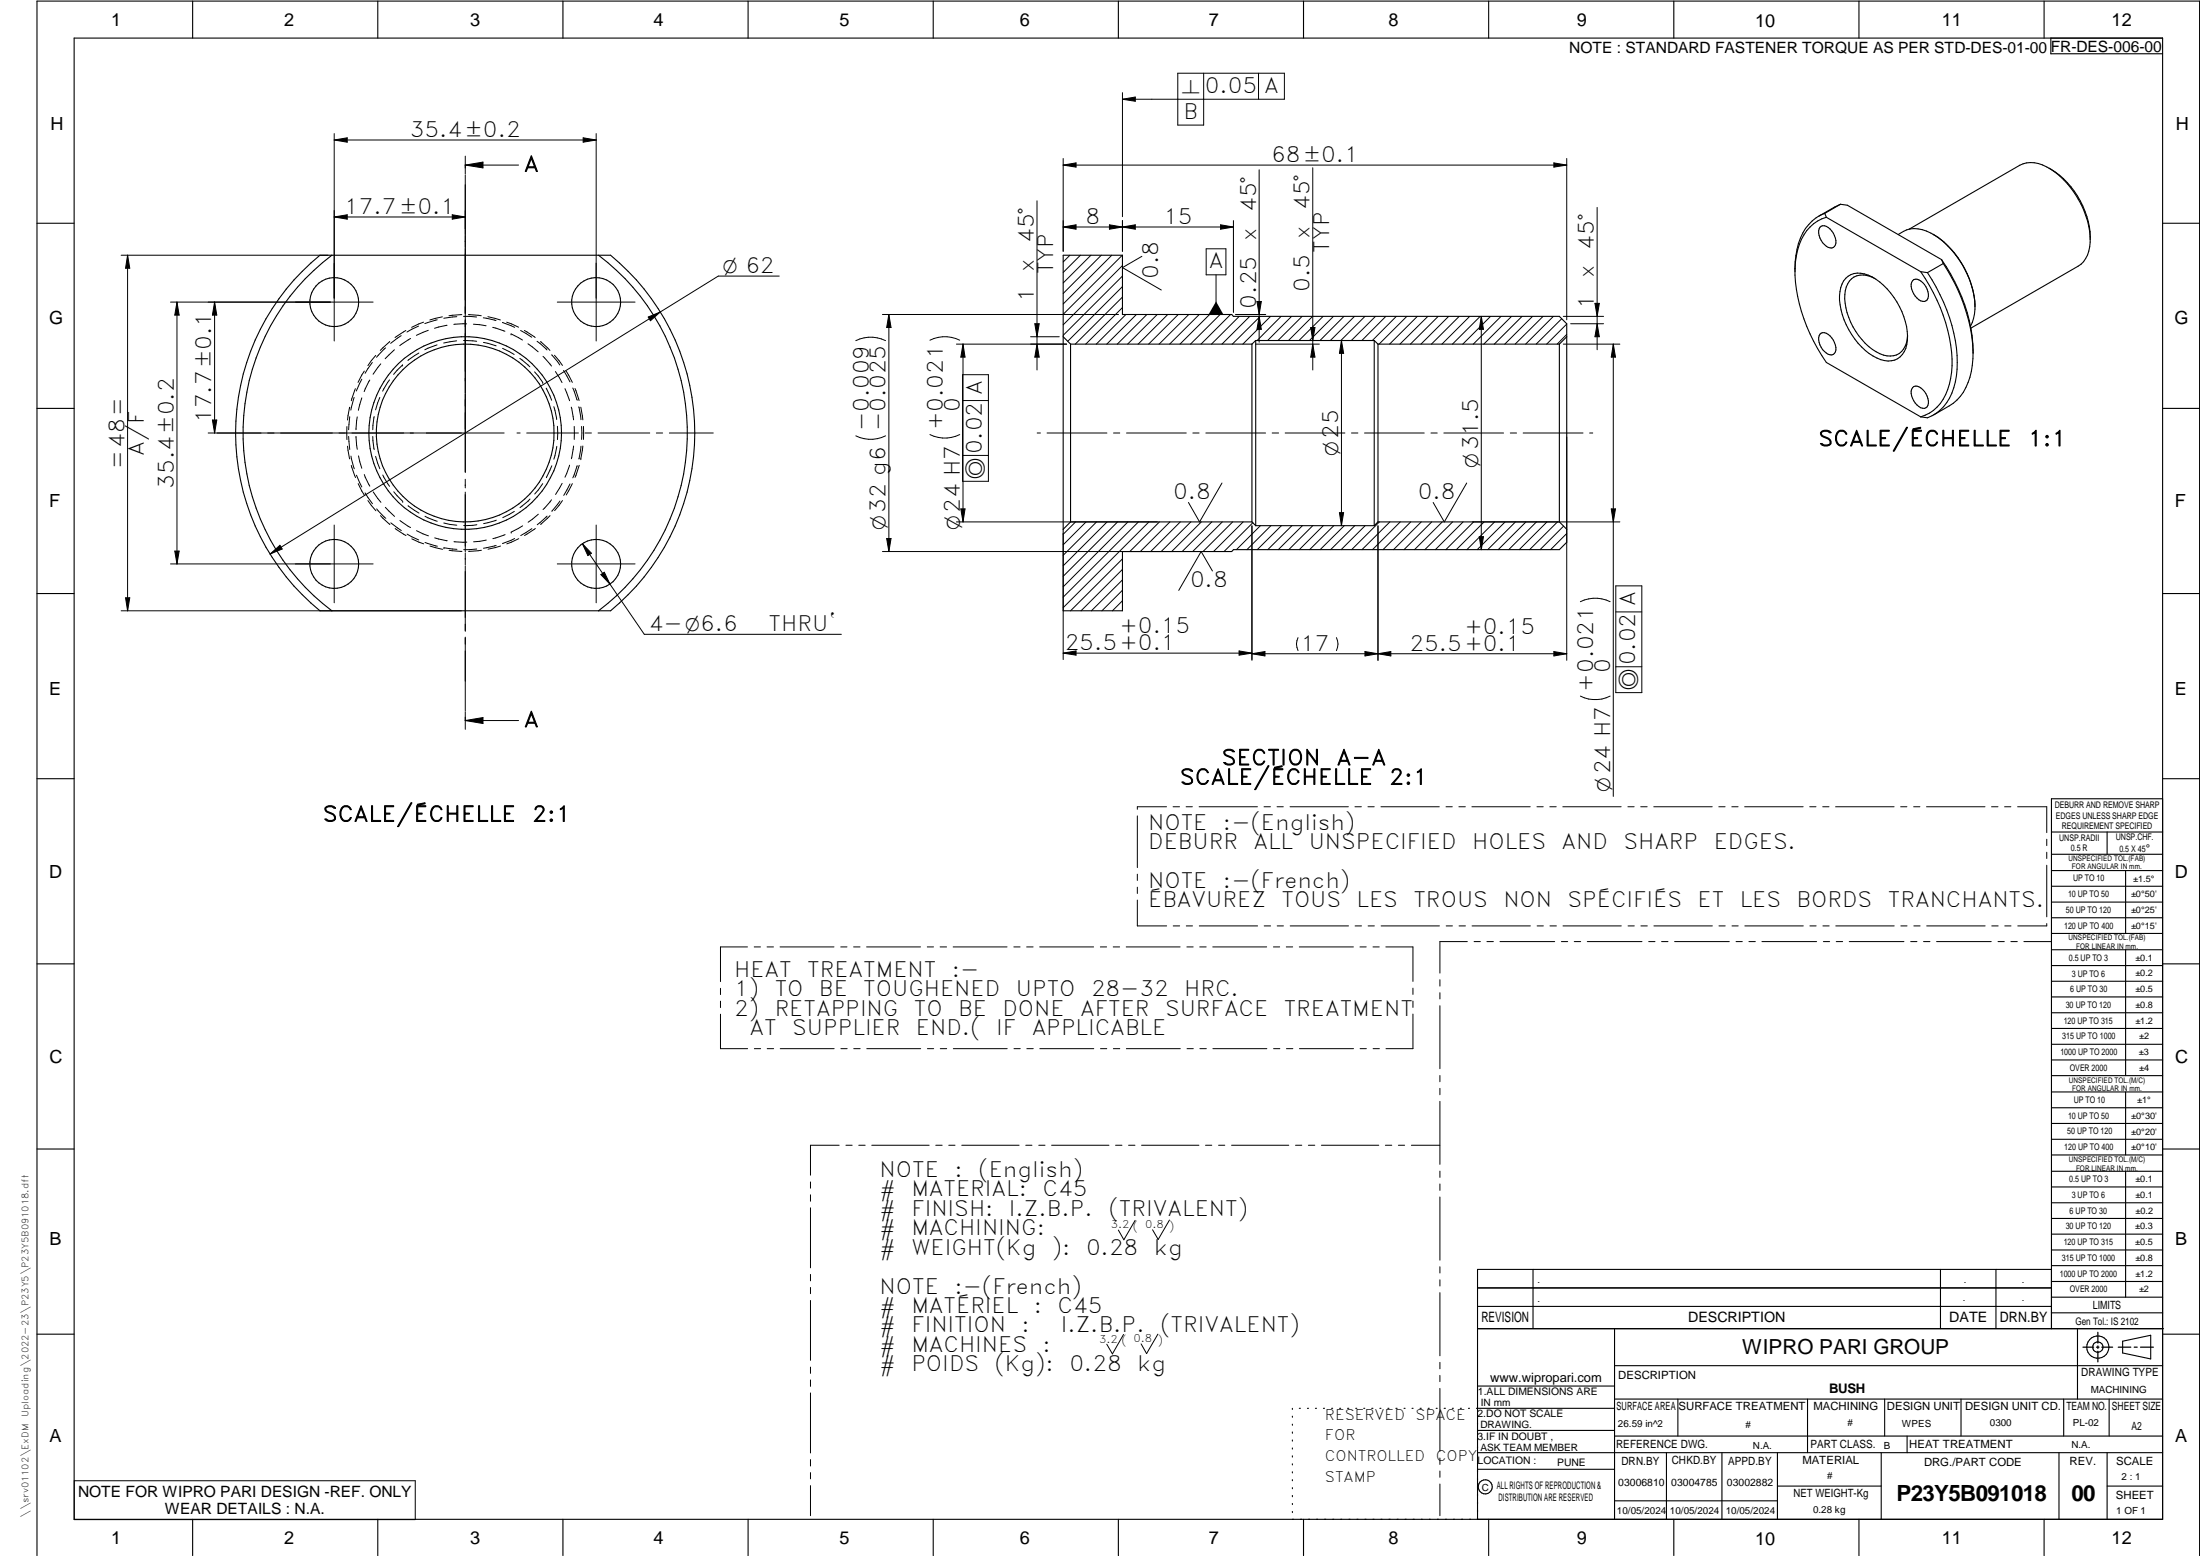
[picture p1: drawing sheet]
<svg xmlns="http://www.w3.org/2000/svg" width="594mm" height="420mm" viewBox="0 0 594 420" stroke-linecap="round" stroke-linejoin="round" font-family="sans-serif">
<g fill="none" stroke="#000" stroke-width=".3">
<path d="M20 10.3h564v400h-564zM52 .3v10M102 .3v10M152 .3v10M202 .3v10M252 .3v10M302 .3v10M352 .3v10M402 .3v10M452 .3v10M502 .3v10M552 .3v10"/>
<path d="M553.8 10.3v4.2h30.2M492.8 57.6l.4 1.1M492.8 57.6a12.3 12.3 0 0 0-7.5 9.7l-.5 3.4-.1 1.9M493.2 58.7l25.5 14.7M493.2 58.7a11.5 11.5 0 0 0-7.8 8.8 32.3 32.3 0 0 0 1.7 18.6l2.6 6.1 3.5 5.7 25.5 14.7M497 55.2l-5.9 3.2M497 55.2l1.8 .2 25.5 14.7M497 55.2l-4.2 2.4M553.3 45.4a22.6 22.6 0 0 1 11 21.2 7.2 7.2 0 0 1-3.1 5.3l-29 16.7M10 60.3h10M81.6 73.3l4.8-4.4h78.5a62.1 62.1 0 0 1 0 96h-78.5a62 62 0 0 1-4.8-91.6zM89.6 68.9a60 60 0 0 0 0 96"/>
<path d="M161.6 68.9a60 60 0 0 1 0 96M287.1 68.9h16v16h29.5l.5 .5h88l2 2v59l-2 2h-88l-.5 .5h-29.5v16h-16zM491.4 61.4a1.84 1.84 0 0 1 2.8 .4 4.1 4.1 0 0 1 1.2 4.7 1.85 1.85 0 0 1-2.7-.5 4.1 4.1 0 0 1-1.3-4.6zM498.4 75.1a5.7 5.7 0 0 1 7.1-.3 20 20 0 0 1 9.6 17.1 5.3 5.3 0 0 1-2.7 5 5.3 5.3 0 0 1-5.5-.2 19.8 19.8 0 0 1-10.2-16.9 7.4 7.4 0 0 1 1.7-4.7zM506.3 75.2a5 5 0 0 0-7.4 1.5 11.3 11.3 0 0 0 .3 9 17.4 17.4 0 0 0 9.4 10.2 4.7 4.7 0 0 0 6.4-4.3l.1-1.1M512.6 63.3a7.6 7.6 0 0 1 8.8-.4 24.3 24.3 0 0 1 11.9 19.7M515.5 61.9l29.9-17.3a8.2 8.2 0 0 1 8.5 1.2 25 25 0 0 1 10.5 18.2M516.5 75.8a1.8 1.8 0 0 1 2.7 .5 4.2 4.2 0 0 1 1.2 4.7 1.9 1.9 0 0 1-2.8-.5 4 4 0 0 1-1.1-4.7zM518.7 73.4l1.8 .2M518.7 73.4a45 45 0 0 1 8.4 25.4 16.7 16.7 0 0 1-4 11.1 9.8 9.8 0 0 1-4.4 2.7M520.5 73.6a44.7 44.7 0 0 1 8 26.1 15.3 15.3 0 0 1-5.6 11.9l-2.4 1.2-1.8-.2M522 63.2l1.4 .9 2.2 1.9"/>
<path d="M524.3 70.1a44.2 44.2 0 0 1 8.5 26.8 15 15 0 0 1-6.4 12.7l-4.3 2.5M524.3 70.1l.5 1.1M524.8 71.2a48.3 48.3 0 0 1 7.9 22M524.8 71.2l-4.3 2.4M526 66.5a24.6 24.6 0 0 1 7.3 17 10.9 10.9 0 0 1-1.2 4.6M584 60.3h10M287.1 90.9l2 2M289.1 92.9h49M289.1 92.9v48M338.1 92.9v48M339.1 91.9h32M339.1 91.9l-1 1"/>
<path d="M339.1 91.9v50M371.1 91.9v50M371.1 91.9l1 1M372.1 92.9h49M372.1 92.9v48M421.1 92.9v48M423.1 90.9l-2 2M491.4 90.3a1.84 1.84 0 0 1 2.8 .4 4.1 4.1 0 0 1 1.2 4.7 1.85 1.85 0 0 1-2.7-.5 4.1 4.1 0 0 1-1.3-4.6zM532.8 94.6v.8M10 110.3h10M516.5 104.7a1.8 1.8 0 0 1 2.7 .5 4.2 4.2 0 0 1 1.2 4.7 1.9 1.9 0 0 1-2.8-.6 4 4 0 0 1-1.1-4.6zM584 110.3h10"/>
<path d="M289.1 140.9h49M289.1 140.9l-2 2M338.1 140.9l1 1M339.1 141.9h32M372.1 140.9h49M372.1 140.9l-1 1M421.1 140.9l2 2M10 160.3h10M584 160.3h10M10 210.3h10M584 215.7h-30v143.1M584 210.3h10"/>
<path d="M554 224.7h30M554 230.7h30M554 235.1h30M554 239.3h30M569 224.7v6M574 235.1v17M554 243.6h30M554 247.8h30M554 252.1h30M554 256.5h30M574 256.5v33.9M10 260.3h10"/>
<path d="M554 260.7h30M554 265h30M554 269.2h30M554 273.5h30M554 277.7h30M584 260.3h10M554 282h30M554 286.2h30M554 290.4h30M554 294.9h30M554 299.1h30M574 294.9v17"/>
<path d="M10 310.3h10M554 303.4h30M554 307.6h30M554 311.9h30M554 316.3h30M574 316.3v34M584 310.3h10M554 320.5h30M554 324.8h30M554 329h30M554 333.2h30M554 337.5h30"/>
<path d="M399 358.8h185.2M399 352.8h155M399 347.8h155M414 342.8v16M436 358.8v51.5M524 342.8v16M539 342.8v16M554 341.8h30M554 346h30M554 350.3h30M554 354.5h30M554 342.8h-155v67.5"/>
<path d="M561 358.8v19M10 360.3h10M399 374.3h37M436 377.8h148M453.1 377.8v10M488.1 377.8v14.5M508.9 377.8v10M529.5 377.8v10M557.3 377.8v10M569.5 377.8v10M573.2 362.2l7.6-1.6v6.3l-7.6-1.6zM584 368.8h-148"/>
<path d="M584 360.3h10M349 380.3v.3M349 382.4v.3M349 384.6v.3M349 386.7v.3M349 388.8v.3M349 391v.3M349 393.1v.3M349 395.3v.3M349 397.4v.3M349 399.5v.3M350.9 380.3h.2"/>
<path d="M353.1 380.3h.2M355.2 380.3h.3M357.4 380.3h.3M359.6 380.3h.3M361.7 380.3h.3M363.9 380.3h.3M366.1 380.3h.3M368.3 380.3h.2M370.4 380.3h.3M372.6 380.3h.3M374.8 380.3h.3M376.9 380.3h.4"/>
<path d="M379.1 380.3h.3M381.3 380.3h.3M383.4 380.3h.4M385.6 380.3h.3M387.8 380.3h.3M390 380.3h.3M392.2 380.3h.3M394.3 380.3h.3M396.5 380.3h.3M398.7 380.3h37.3M399 396.7h37M399 392.3h185"/>
<path d="M399 386.2h37M436 387.8h148M450 392.3v18M465 392.3v18M480 392.3v18M508 392.3v18M515 387.8v4.5M556 392.3v18M569 392.3v18M52 410.3v9.7M102 410.3v9.7M152 410.3v9.7"/>
<path d="M202 410.3v9.7M252 410.3v9.7M302 410.3v9.7M349 401.7v.3M349 403.8v.4M349 406v.3M349 408.1v.3M352 410.3v9.7M402 410.3v9.7M436 405.3h44M452 410.3v9.7M480 401.3h28"/>
<path d="M502 410.3v9.7M552 410.3v9.7M569 401.3h15M10 420v-419.7h584v419.7"/>
<circle cx="90.3" cy="81.6" r="6.6"/>
<circle cx="161" cy="81.6" r="6.6"/>
<circle cx="125.6" cy="116.9" r="24"/>
<circle cx="125.6" cy="116.9" r="26"/>
<circle cx="90.3" cy="152.3" r="6.6"/>
<circle cx="161" cy="152.3" r="6.6"/>
<circle cx="566.5" cy="363.7" r="1.39"/>
<circle cx="566.5" cy="363.8" r="3"/>
<circle cx="401.1" cy="401.5" r="1.9"/>
</g>
<g fill="none" stroke="#000" stroke-width=".27">
<path d="M325 19.8v14h-7v-14h28.8v7h-43.7M339.8 19.8v7M90.2 36.1v56M90.2 37.8h70.8M90.2 37.8l3.6-.6v1.2zM157.5 37.2l3.5 .6-3.5 .6zM161 36.1v56M303.1 25v33.5M303.1 26.8l3.5-.6v1.1zM90.2 58.6h35.4M90.2 58.6l3.6-.6v1.2zM122.1 58l3.5 .6-3.5 .6z"/>
<path d="M125.6 42.2v4.7M125.6 47.2v80.4M125.6 44.6h14.4M125.6 44.6l4.8-.8v1.5zM280 54.2v45.7M287.1 44.6h136M287.1 42.8v25.1M287.1 44.6l3.5-.6v1.1zM303.1 59.6v8.3M333.1 59.6v24.8M340 45.8v46.6M354.5 45.3v54.6"/>
<path d="M419.6 44l3.5 .6-3.5 .5zM423.1 42.8v43.6M431.3 56v38.4M32.7 68.9h55.9M34.5 68.9l.5 3.5h-1.1zM34.5 68.9v96M210.4 74.5h-16.4l-15.7 9.7M287.1 61.3l3.5-.6v1.2zM287.1 61.3h46M288.9 68.9l-1.8 1.8M291.8 68.9l-4.7 4.7M294.6 68.9l-7.5 7.5"/>
<path d="M297.4 68.9l-10.3 10.3M299.6 60.7l7 1.2v-1.2l-7 1.2zM300.2 68.9l-13.1 13.2M303.1 68.9l-16 16M303.1 71.7l-16 16M303.1 74.5l-16 16.1M303.1 77.4l-14.8 14.8M308.3 69.2l-5.2 3.1 10.5 6M325.7 67.2h5.3v7h-5.3zM328.4 74.2v10.7M329.6 60.7l3.5 .6-3.5 .6zM47.8 81.6v70.7"/>
<path d="M47.8 81.6l.6 3.5h-1.2zM57.9 81.6l.6 3.5h-1.1zM57.9 81.6v35.3M100.5 97.9l-1.9 2.9M100.7 81.6h-54.6M101.5 96l-2.2 2.7M102.8 98.3l-2.1 2.7M104.1 93.9l-2.4 2.6M105.2 92.2l-2.5 2.4M106.5 94.4l-2.5 2.5M108.3 90.6l-2.8 2.1M108.7 98.6l-2.4 2.5"/>
<path d="M108.7 98.6h.1M109.6 89.2l-2.9 1.9M110.9 91.4l-3 1.9M113 88.1l-3.1 1.6M113.1 95.3l-3 2M114.4 87l-3.2 1.4M115.6 89.2l-3.2 1.4M118 93.1l-3.3 1.3M118.1 86.4l-3.4 1M119.5 85.6l-3.4 .8M120.7 87.8l-3.4 .8M123.3 92l-3.5 .6"/>
<path d="M123.4 85.5l-3.6 .4M124.7 85l-3.5 .3M125.2 91.9l3.5 .3M125.2 85.4l3.5 .2M126 87.5l-3.5 .1M126.5 85l3.5 .3M127.8 87.5l3.5 .5M130.5 85.8l3.4 .8M130.5 92.5l3.5 .9M131.7 85.5l3.4 .9M133 88.4l3.3 1.1M135.7 87.1l3.3 1.3"/>
<path d="M135.7 94.1l3.1 1.6M136.8 87l3.2 1.3M138 90.2h.1M138 90.2l3.1 1.6M140.4 96.8l2.7 2.3M140.6 89.2l3 1.9M141.6 89.2l2.9 1.9M142.6 92.8l2.7 2.2M145 92.2l2.7 2.3M146 92.2l2.5 2.4M146.6 96.2l2.3 2.6M149 95.8l2.2 2.8"/>
<path d="M149.7 95.9l2.2 2.8M150.5 81.6h21M175 85.6l3.3-1.4-2.7 2.4zM178.3 84.2l-105.4 65.4M238.3 84.9h63.7M239.1 92a9 9 0 0 0-8 0M240 84.9l.6 3.5h-1.2zM240 84.9v64M258.3 92.9h29.7M259.2 91.9a9 9 0 0 0-8.1 0M260 92.9v48M260 92.9l.6 3.5h-1.1z"/>
<path d="M278.3 90.9h7.7M279.4 87.4h1.2l-.6 3.5zM280 92.9l.6 3.5h-1.2zM303.1 80.2l-12.7 12.7M303.1 83.1l-9.9 9.8M304 84.9l-8 8M306.9 84.9l-8 8M309.7 84.9l-8 8M312.5 84.9l-8 8M315.3 84.9l-8 8M318.2 84.9l-8 8M321 84.9l-8 8"/>
<path d="M323.8 84.9l-8 8M326.6 84.9l-8 8M329.5 84.9l-8 8M332.3 84.9l-8 8M333.6 84.9h8.2M334.6 85.4l-7.5 7.5M337.5 85.4l-7.5 7.5M339.1 92.9h17.2M339.4 81.4h1.2l-.6 3.5zM340 85.4l.6 3.5h-1.2zM340.1 91.9h16.2M340.3 85.4l-7.5 7.5"/>
<path d="M343.1 85.4l-7.5 7.5M345.9 85.4l-6.4 6.5M348.8 85.4l-6.5 6.5M351.6 85.4l-6.5 6.5M353.9 88.4h1.2l-.6 3.5zM354.4 85.4l-6.5 6.5M354.5 92.9l.6 3.5h-1.2zM357.3 85.4l-6.5 6.5M360.1 85.4l-6.5 6.5M362.2 91.9v50M362.2 91.9l.6 3.5h-1.1zM362.9 85.4l-6.5 6.5"/>
<path d="M365.8 85.4l-6.6 6.5M368.6 85.4l-6.5 6.5M371.4 85.4l-6.5 6.5M374.2 85.4l-6.5 6.5M377.1 85.4l-6.5 6.5M379.9 85.4l-7.5 7.5M382.7 85.4l-7.5 7.5M385.6 85.4l-7.6 7.5M388.4 85.4l-7.5 7.5M391.2 85.4l-7.5 7.5M394 85.4l-7.5 7.5M396.9 85.4l-7.5 7.5"/>
<path d="M399.7 85.4l-7.5 7.5M400 85.4l.6 3.5h-1.1zM400 85.4v63M402.5 85.4l-7.5 7.5M405.3 85.4l-7.5 7.5M408.2 85.4l-7.5 7.5M411 85.4l-7.5 7.5M413.8 85.4l-7.4 7.5M416.7 85.4l-7.6 7.5M419.5 85.4l-7.5 7.5M421.7 86.1l-6.9 6.8M422.1 85.4h10.9"/>
<path d="M422.1 92.9h15.3M423.1 90.3l-2.6 2.6M423.1 87.5l-5.4 5.4M424.1 87.4h8.9M430.7 81.9h1.2l-.6 3.5zM431.3 87.4l.6 3.5h-1.2zM435.6 92.9l.6 3.5h-1.1zM435.6 92.9v122.2M56.2 116.9h79.9M57.4 113.4h1.1l-.6 3.5zM93.7 115.2v3.5M94.1 117.9l.3 3.5"/>
<path d="M94.4 110l-.6 3.4M94.4 110h.1M94.4 112.5l-.3 3.5M95.6 107.3l-.9 3.4M96 104.9l-1.1 3.3M96.1 117.9l.4 3.4M96.5 112.6l-.4 3.4M97.7 102.4l-1.5 3.2M97.7 107.4l-.9 3.4M98.4 100.2l-1.7 3.1M99.9 102.6l-1.6 3.1M100.7 117.9l.3 3.5"/>
<path d="M101 112.5l-.3 3.5M102.6 107.3l-1.2 3.4M105.2 102.6l-1.9 3M139.6 116.9h.9M142.2 116.9h14M144.3 100.4l2.3 2.9M146.6 103.3h.1M147.5 104.8l1.5 3.3M149.6 109.8l.7 3.5M150 100.3l1.8 3M150.5 115.1v3.6M152.2 100l1.7 3.1"/>
<path d="M152.6 104.9l1.2 3.3M152.9 100.2l1.7 3.1M154.3 109.9l.6 3.5M154.7 104.8l1.2 3.3M155.1 115.1v3.6M155.3 104.9l1.1 3.3M156.3 109.9l.6 3.4M156.8 109.9l.6 3.5M157.1 115.1l-.1 3.6M157.6 115.1v3.6M158 116.9h1.7M161.5 116.9h14"/>
<path d="M177.2 116.9h1.7M180.8 116.9h11.8M239.1 117.7a9 9 0 0 1-8 0M259.2 117.3a9 9 0 0 1-8.1 0M259.9 108.2h7M259.9 101.2h7v28.8h-7zM280.1 116.9h.9M282.7 116.9h16.2M300.7 116.9h1.7M304.2 116.9h16.1M322.1 116.9h1.7M325.6 116.9h16.2"/>
<path d="M343.5 116.9h1.8M347 116.9h16.2M364.9 116.9h1.8M368.5 116.9h16.1M386.4 116.9h1.7M389.9 116.9h16.1M407.8 116.9h1.7M411.3 116.9h16.2M423.1 118v60.3M429.3 116.9h.8M93.8 120.5l.6 3.4M94.8 123.1l.9 3.5"/>
<path d="M94.9 125.7l1.1 3.2M96.3 128.3l1.4 3.2M96.7 130.6l1.7 3.1M96.8 123.1l.9 3.3M98.4 128.1l1.5 3.2M98.6 133.1l2 2.9M99.3 135.2l2.2 2.7M100.8 132.8l2.1 2.8M101.4 123.2l1.2 3.4M101.7 137.4l2.5 2.6M102.7 139.2l2.6 2.4M103.4 128.3l1.8 3"/>
<path d="M104 137l2.5 2.4M106.3 132.8l2.4 2.5M108.7 135.4h.1M110.2 136.6l3 2M114.8 139.4l3.3 1.4M125.6 129.4v2.3M125.6 132.9v16.1M138.9 138.1l-3.1 1.7M143.1 134.7l-2.7 2.4M145.4 138.9l-2.8 2.1M146.6 130.6l-2.2 2.8M147.7 139.4l-2.6 2.3"/>
<path d="M148.5 139.2l-2.5 2.4M148.9 135l-2.3 2.6M149 125.8l-1.5 3.2M150.4 120.5l-.8 3.5M151.2 135.3l-2.2 2.7M151.8 130.5l-1.8 3M151.9 135.2l-2.1 2.7M153.8 125.6l-1.2 3.3M153.9 130.7l-1.7 3.1M154.6 130.6l-1.7 3M154.9 120.4l-.6 3.5M155.9 125.7l-1.2 3.3"/>
<path d="M156.4 125.6l-1.1 3.3M156.8 123.9h.1M156.9 120.5l-.6 3.5M157.4 120.4l-.6 3.5M259.5 137.4h1.1l-.6 3.5zM259.9 123h7M330 130.4l-6.1 10.5-3-5.2M361.7 138.4h1.1l-.6 3.5zM396.1 130.4l-6.1 10.5-3-5.2M435.1 137.4h1.1l-.6 3.5zM47.2 148.8h1.2l-.6 3.5zM72.9 149.6l2.7-2.4 .6 1.1z"/>
<path d="M90.2 141.8v21M100.7 152.3h-54.6M105.5 141.2l2.9 2.1M106.7 142.7l2.9 1.9M108 140.5l2.9 2M109.9 144.2l3.2 1.6M111.2 145.5l3.2 1.4M112.5 143.3l3.2 1.4M114.8 146.5l3.3 1M116.1 147.4l3.4 .9M117.4 145.2l3.4 .8M119.8 141.2l3.6 .6"/>
<path d="M119.9 147.9h.1M119.9 147.9l3.5 .4M121.3 148.6l3.4 .3M122.6 146.3l3.5 .1M125.6 149.3v3.2M125.6 152.8v17.7M128.7 148.3l-3.5 .1M128.8 141.7l-3.6 .2M130 148.6l-3.5 .3M131.3 145.8l-3.4 .5M134 147.3l-3.5 .7M134 140.5l-3.4 .9"/>
<path d="M135.2 147.4l-3.4 .9M136.4 144.4l-3.3 1.1M138 143.7h.1M139 145.4l-3.3 1.4M140.1 145.5l-3.2 1.4M141.1 142l-3.1 1.7M143.6 142.7l-3 1.9M144.6 142.7l-3 1.9M150.5 152.3h21M157.3 146.8l2.4 2.6-1 .6zM157.3 146.8l7.4 10.9M161 141.8v21"/>
<path d="M162.3 155.2l.9-.7 1.5 3.2zM164.7 157.7l9.3 13.6h53.2M238.3 148.9h78.5M239.4 145.4h1.2l-.6 3.5zM258.3 140.9h54.2M287.1 144v34.1M290.4 140.9l-3.3 3.4M293.3 140.9l-6.2 6.2M296.1 140.9l-9 9M299 140.9l-11.9 11.9M301.8 140.9l-14.7 14.7M303.1 156.6l-8.4 8.3"/>
<path d="M303.1 159.4l-5.5 5.5M303.1 150.9l-14 14M303.1 153.8l-11.2 11.1M304.6 140.9l-17.5 17.6M307.4 140.9l-20.3 20.3M310.3 140.9l-23.2 23.2M313.1 140.9l-8 8M315.9 140.9l-8 8M318.7 140.9l-8 8M321.6 140.9l-8 8M324.4 140.9l-8 8M327.2 140.9l-8 8"/>
<path d="M327.4 154.2l-3-5.3-6.1 10.5M330.1 140.9l-8 8M332.9 140.9l-8 8M335.7 140.9l-8 8M338.1 142v36.3M338.3 141.1l-7.8 7.8M340.4 141.9l-6.5 6.5M343.2 141.9l-6.5 6.5M346 141.9l-6.5 6.5M348.9 141.9l-6.6 6.5M351.7 141.9l-6.5 6.5M354.5 141.9l-6.5 6.5"/>
<path d="M357.3 141.9l-6.4 6.5M360.2 141.9l-6.6 6.5M363 141.9l-6.5 6.5M365.8 141.9l-6.5 6.5M368.6 141.9l-6.4 6.5M372.1 142v36.3M372.5 140.9l-7.5 7.5M375.3 140.9l-7.5 7.5M378.1 140.9l-7.5 7.5M381 140.9l-7.5 7.5M383.8 140.9l-7.5 7.5M386.6 140.9l-7.5 7.5"/>
<path d="M389.5 140.9l-7.5 7.5M392.3 140.9l-7.5 7.5M395.1 140.9l-7.5 7.5M397.6 140.9h39.8M397.9 140.9l-7.5 7.5M399.5 144.9h1.1l-.6 3.5zM400.8 140.9l-7.5 7.5M403.6 140.9l-7.5 7.5M406.4 140.9l-7.5 7.5M409.2 140.9l-7.5 7.5M412.1 140.9l-7.5 7.5M414.9 140.9l-7.5 7.5"/>
<path d="M417.7 140.9l-7.5 7.5M420.6 140.9l-7.6 7.5M422.2 142.1l-6.3 6.3M423.1 144.1l-4.4 4.3M436.3 158.2h7.1v28.8h-7.1zM32.7 164.9h91.9M33.9 161.4h1.1l-.5 3.5zM125.6 172v19.9M287.1 176.4l3.5-.6v1.1zM287.1 176.4h51M303.1 162.2l-2.7 2.7M334.6 175.8l3.5 .6-3.5 .5z"/>
<path d="M338.1 176.5l3.5-.6v1.2zM338.1 176.5h85M350.5 172.2a3.9 3.9 0 0 0 0 3.5M360.9 172.2a3.9 3.9 0 0 1 0 3.5M368.6 175.9l7 1.2v-1.2l-7 1.2zM419.6 175.9l3.5 .6-3.5 .6zM434.8 162.5a9 9 0 0 0-8 0M436.3 165.2h7.1M125.6 194.6l4.8-.8v1.6zM125.6 192.2v4.7M125.6 194.6h14.4M434.8 188a9 9 0 0 1-8 0"/>
<path d="M436.3 180h7.1M315 217.8h-7.9v.7M316.8 217.8h1.7M320.3 217.8h1.7M323.8 217.8h15.7M341.3 217.8h1.8M344.8 217.8h1.7M348.4 217.8h15.7M365.9 217.8h1.7M369.4 217.8h1.7M372.9 217.8h15.8M390.5 217.8h1.7"/>
<path d="M393.9 217.8h1.8M397.5 217.8h15.7M415 217.8h1.7M418.5 217.8h1.7M422 217.8h15.8M439.6 217.8h1.7M443.1 217.8h1.7M446.6 217.8h15.8M464.1 217.8h1.7M467.6 217.8h1.7M471.1 217.8h15.8M488.7 217.8h1.7"/>
<path d="M492.2 217.8h1.7M495.7 217.8h15.8M513.2 217.8h1.7M516.8 217.8h1.6M520.2 217.8h15.8M537.8 217.8h1.7M541.3 217.8h1.7M544.8 217.8h7.9v7M307.1 220.3v14M307.1 236.1v1.6M307.1 239.6v1.7M552.7 226.6v1.7"/>
<path d="M552.7 230.1v1.7M552.7 233.6v14M201.8 255.7h-7.2v9.3M203.7 255.7h1.7M207.1 255.7h1.8M210.6 255.7h14.6M227 255.7h1.7M230.5 255.7h1.7M234 255.7h14.6M250.4 255.7h1.7M253.9 255.7h1.7M257.4 255.7h14.5"/>
<path d="M273.8 255.7h1.7M277.2 255.7h1.8M280.7 255.7h14.6M297.1 255.7h1.7M300.6 255.7h1.7M304.1 255.7h14.6M307.1 243v7h7.9M316.8 250h1.8M320.3 250h1.7M320.5 255.7h1.7M323.8 250h15.8M324 255.7h1.7"/>
<path d="M327.5 255.7h14.5M341.4 250h1.7M343.9 255.7h1.7M344.9 250h1.7M347.3 255.7h1.8M348.4 250h15.7M350.9 255.7h14.6M365.9 250h1.8M367.2 255.7h1.7M369.4 250h1.7M370.7 255.7h1.7M372.9 250h15.8"/>
<path d="M374.2 255.7h7.3v9.3M390.5 250h1.7M394 250h1.7M396.2 254.3h-7.4v8.5M397.5 250h15.8M398.1 254.3h1.6M401.5 254.3h1.8M405 254.3h14.8M415.1 250h1.7M418.5 250h1.8M421.6 254.3h1.7M422.1 250h15.7"/>
<path d="M425.1 254.3h1.7M428.6 254.3h14.8M439.6 250h1.7M443.1 250h1.7M445.2 254.3h1.7M446.6 250h15.8M448.7 254.3h1.7M452.2 254.3h14.8M464.2 250h1.7M467.7 250h1.7M468.8 254.3h1.7M471.2 250h15.8"/>
<path d="M472.3 254.3h1.7M475.8 254.3h14.8M488.7 250h1.7M492.2 250h1.7M492.4 254.3h1.7M495.7 250h15.8M495.8 254.3h1.8M499.4 254.3h14.7M513.3 250h1.7M516 254.3h1.6M516.8 250h1.7M519.4 254.3h1.8"/>
<path d="M520.3 250h15.8M522.9 254.3h14.8M537.8 250h1.8M539.5 254.3h1.7M541.4 250h1.6M543 254.3h1.7M546.5 254.3h7.4M552.7 249.4v.6h-7.8M194.6 273.9v9.3h7.3M194.6 266.9v1.7M194.6 270.3v1.8M381.5 273.8v9.4h-7.2"/>
<path d="M381.5 266.8v1.7M381.5 270.3v1.7M388.8 264.5v1.8M388.8 268.1v1.6M388.8 271.6v17M203.7 283.2h1.7M207.2 283.2h1.7M210.7 283.2h14.5M227.1 283.2h1.7M230.5 283.2h1.8M234.1 283.2h14.5M250.4 283.2h1.7"/>
<path d="M253.9 283.2h1.7M257.4 283.2h14.6M273.8 283.2h1.7M277.3 283.2h1.7M280.8 283.2h14.6M297.2 283.2h1.7M300.6 283.2h1.8M304.2 283.2h14.5M320.5 283.2h1.7M324 283.2h1.7M327.5 283.2h14.6M343.9 283.2h1.7"/>
<path d="M347.4 283.2h1.7M350.9 283.2h14.6M367.3 283.2h1.7M370.8 283.2h1.7M388.8 290.4v1.7M388.8 293.9v1.7M388.8 297.4v17M218.9 319.2v1.6M226.6 309.2h-7.7v8.1M228.4 309.2h1.7M231.9 309.2h1.7M235.4 309.2h15.5"/>
<path d="M252.7 309.2h1.7M256.2 309.2h1.7M259.7 309.2h15.5M277 309.2h1.7M280.5 309.2h1.7M284 309.2h15.5M301.2 309.2h1.8M304.8 309.2h1.7M308.3 309.2h15.5M325.5 309.2h1.7M329.1 309.2h1.6M332.6 309.2h15.4"/>
<path d="M349.8 309.2h1.7M353.3 309.2h1.7M356.8 309.2h15.5M374.1 309.2h1.7M377.6 309.2h1.7M381.1 309.2h7.7M388.8 316.2v1.7M388.8 319.7v1.7M218.9 322.6v1.8M218.9 326.1v16.2M306.5 329.5l-3 5.3-1.5-2.7M315.8 329.4l-3 5.3-1.6-2.6"/>
<path d="M388.8 323.2v17.1M218.9 344.1v1.8M218.9 347.6v1.7M218.9 351.2v16.1M388.8 342.1v1.6M388.8 345.6v1.7M388.8 349v17.1M218.9 369.1v1.7M218.9 372.6v1.8M218.9 376.1v16.2M303.4 360.3l-3 5.3-1.5-2.6M312.7 360.3l-3.1 5.2-1.5-2.6"/>
<path d="M388.8 367.9v1.7M388.8 371.4v1.7M388.8 374.9v17M20.1 399.8h92v10.5h-92zM218.9 394.1v1.8M218.9 397.6v1.7M388.8 393.7v1.7M388.8 397.2v1.7M218.9 401.2v8.1M388.8 400.7v8.6"/>
</g>
<path d="M566.5 359.7v3M562.5 363.8h2.9M566.1 363.8h.7M566.5 363.4v.7M566.5 364.9v2.8M567.6 363.8h2.9M572 363.8h3.4M576.3 363.8h.8M578 363.8h3.5" fill="none" stroke="#000" stroke-width=".34"/>
<g fill="#000">
<path d="M90.2 37.8l3.6-.6v1.2zM157.5 37.2l3.5 .6-3.5 .6zM303.1 26.8l3.5-.6v1.1zM90.2 58.6l3.6-.6v1.2zM122.1 58l3.5 .6-3.5 .6zM125.6 44.6l4.8-.8v1.5zM287.1 44.6l3.5-.6v1.1zM419.6 44l3.5 .6-3.5 .5zM34.5 68.9l.5 3.5h-1.1zM287.1 61.3l3.5-.6v1.2zM299.6 60.7l3.5 .6-3.5 .6zM303.1 61.3l3.5-.6v1.2z"/>
<path d="M329.6 60.7l3.5 .6-3.5 .6zM47.8 81.6l.6 3.5h-1.2zM57.9 81.6l.6 3.5h-1.1zM175 85.6l3.3-1.4-2.7 2.4zM240 84.9l.6 3.5h-1.2zM260 92.9l.6 3.5h-1.1zM280 92.9l.6 3.5h-1.2zM279.4 87.4h1.2l-.6 3.5zM328.4 81.4l2 3.5h-4.1zM340 85.4l.6 3.5h-1.2zM339.4 81.4h1.2l-.6 3.5zM354.5 92.9l.6 3.5h-1.2z"/>
<path d="M353.9 88.4h1.2l-.6 3.5zM362.2 91.9l.6 3.5h-1.1zM400 85.4l.6 3.5h-1.1zM430.7 81.9h1.2l-.6 3.5zM431.3 87.4l.6 3.5h-1.2zM435.6 92.9l.6 3.5h-1.1zM57.4 113.4h1.1l-.6 3.5zM259.5 137.4h1.1l-.6 3.5zM361.7 138.4h1.1l-.6 3.5zM435.1 137.4h1.1l-.6 3.5zM47.2 148.8h1.2l-.6 3.5zM72.9 149.6l2.7-2.4 .6 1.1z"/>
<path d="M157.3 146.8l2.4 2.6-1 .6zM162.3 155.2l.9-.7 1.5 3.2zM239.4 145.4h1.2l-.6 3.5zM399.5 144.9h1.1l-.6 3.5zM33.9 161.4h1.1l-.5 3.5zM287.1 176.4l3.5-.6v1.1zM334.6 175.8l3.5 .6-3.5 .5zM338.1 176.5l3.5-.6v1.2zM368.6 175.9l3.5 .6-3.5 .6zM372.1 176.5l3.5-.6v1.2zM419.6 175.9l3.5 .6-3.5 .6zM125.6 194.6l4.8-.8v1.6z"/>
</g>
<g font-size="6">
<text x="512.1" y="405.2">P23Y5B091018</text>
<text x="559.4" y="405.2">00</text>
</g>
<g font-size="5.7">
<text x="325.4" y="25">0.05 A</text>
<text x="319.6" y="32">B</text>
<text x="110.7" y="36.9">35.4±0.2</text>
<text x="141.5" y="46.3">A</text>
<text x="343.2" y="43.7">68±0.1</text>
<text x="93" y="57.7">17.7±0.1</text>
<text x="339.2" y="57.2" transform="rotate(-90 339.2 57.2)">45°</text>
<text x="353.6" y="56.7" transform="rotate(-90 353.6 56.7)">45°</text>
<text x="279.1" y="65.6" transform="rotate(-90 279.1 65.6)">45°</text>
<text x="293.1" y="60.4">8</text>
<text x="314.1" y="60.4">15</text>
<text x="339.2" y="65" transform="rotate(-90 339.2 65)">x</text>
<text x="353.6" y="64.5" transform="rotate(-90 353.6 64.5)">x</text>
<text x="358.9" y="68.2" transform="rotate(-90 358.9 68.2)">TYP</text>
<text x="430.4" y="67.4" transform="rotate(-90 430.4 67.4)">45°</text>
<text x="279.1" y="73.4" transform="rotate(-90 279.1 73.4)">x</text>
<text x="284.4" y="74.1" transform="rotate(-90 284.4 74.1)">TYP</text>
<text x="312.7" y="75.3" transform="rotate(-90 312.7 75.3)">0.8</text>
<text x="326.4" y="72.4">A</text>
<text x="430.4" y="75.2" transform="rotate(-90 430.4 75.2)">x</text>
<text x="279.1" y="81.5" transform="rotate(-90 279.1 81.5)">1</text>
<text x="339.2" y="83.3" transform="rotate(-90 339.2 83.3)">0.25</text>
<text x="353.6" y="78.8" transform="rotate(-90 353.6 78.8)">0.5</text>
<text x="430.4" y="83.3" transform="rotate(-90 430.4 83.3)">1</text>
<text x="259.2" y="111.2" transform="rotate(-90 259.2 111.2)">0</text>
<text x="57.1" y="114.2" transform="rotate(-90 57.1 114.2)">17.7±0.1</text>
<text x="234.6" y="116.5" transform="rotate(-90 234.6 116.5)">-0.009</text>
<text x="239.1" y="116.5" transform="rotate(-90 239.1 116.5)">-0.025</text>
<text x="254.6" y="116.1" transform="rotate(-90 254.6 116.1)">+0.021</text>
<text x="38.9" y="123" transform="rotate(-90 38.9 123)">A/F</text>
<text x="265.2" y="122.6" transform="rotate(-90 265.2 122.6)">0.02 A</text>
<text x="491" y="120.4">SCALE/ÉCHELLE</text>
<text x="547.6" y="120.4">1:1</text>
<text x="33.6" y="126.5" transform="rotate(-90 33.6 126.5)">=48=</text>
<text x="46.9" y="131.9" transform="rotate(-90 46.9 131.9)">35.4±0.2</text>
<text x="316.8" y="134.8">0.8</text>
<text x="382.9" y="134.8">0.8</text>
<text x="259.2" y="138.5" transform="rotate(-90 259.2 138.5)">24 H7</text>
<text x="321.3" y="158.5">0.8</text>
<text x="175.2" y="170.4">4-O6.6</text>
<text x="207.6" y="170.4">THRU`</text>
<text x="302.3" y="170.9">+0.15</text>
<text x="395.5" y="171.1">+0.15</text>
<text x="287.5" y="175.5">25.5+0.1</text>
<text x="351.1" y="175.7">17</text>
<text x="380.7" y="175.7">25.5+0.1</text>
<text x="441.6" y="179.7" transform="rotate(-90 441.6 179.7)">0.02 A</text>
<text x="434.8" y="181.8" transform="rotate(-90 434.8 181.8)">0</text>
<text x="430.2" y="186.7" transform="rotate(-90 430.2 186.7)">+0.021</text>
<text x="141.5" y="196.3">A</text>
<text x="329.9" y="206.6">SECTION</text>
<text x="360.9" y="206.6">A-A</text>
<text x="318.6" y="211.8">SCALE/ÉCHELLE</text>
<text x="375.1" y="211.8">2:1</text>
<text x="87.2" y="221.8">SCALE/ÉCHELLE</text>
<text x="143.7" y="221.8">2:1</text>
<text x="310" y="224">NOTE</text>
<text x="330.2" y="224">:-(English)</text>
<text x="310" y="229.3">DEBURR</text>
<text x="338.5" y="229.3">ALL</text>
<text x="353.4" y="229.3">UNSPECIFIED</text>
<text x="397.5" y="229.3">HOLES</text>
<text x="421.7" y="229.3">AND</text>
<text x="438.4" y="229.3">SHARP</text>
<text x="462.8" y="229.3">EDGES.</text>
<text x="310" y="239.8">NOTE</text>
<text x="330.2" y="239.8">:-(French)</text>
<text x="310" y="245">ÉBAVUREZ</text>
<text x="346" y="245">TOUS</text>
<text x="366.3" y="245">LES</text>
<text x="381.7" y="245">TROUS</text>
<text x="406" y="245">NON</text>
<text x="423.3" y="245">SPÉCIFIÉS</text>
<text x="458.4" y="245">ET</text>
<text x="469.8" y="245">LES</text>
<text x="485.2" y="245">BORDS</text>
<text x="509.8" y="245">TRANCHANTS.</text>
<text x="198.2" y="263.8">HEAT</text>
<text x="218" y="263.8">TREATMENT</text>
<text x="257" y="263.8">:-</text>
<text x="198.2" y="269">1)</text>
<text x="209.2" y="269">TO</text>
<text x="221.1" y="269">BE</text>
<text x="233.1" y="269">TOUGHENED</text>
<text x="274.3" y="269">UPTO</text>
<text x="294.6" y="269">28-32</text>
<text x="319.8" y="269">HRC.</text>
<text x="198.2" y="274.3">2)</text>
<text x="209.2" y="274.3">RETAPPING</text>
<text x="246.8" y="274.3">TO</text>
<text x="258.7" y="274.3">BE</text>
<text x="270.7" y="274.3">DONE</text>
<text x="291.7" y="274.3">AFTER</text>
<text x="314.6" y="274.3">SURFACE</text>
<text x="346.7" y="274.3">TREATMENT</text>
<text x="202.4" y="279.5">AT</text>
<text x="213.9" y="279.5">SUPPLIER</text>
<text x="247.3" y="279.5">END.(</text>
<text x="269" y="279.5">IF</text>
<text x="278.6" y="279.5">APPLICABLE</text>
<text x="237.5" y="317.8">NOTE</text>
<text x="257.7" y="317.8">:</text>
<text x="264.1" y="317.8">(English)</text>
<text x="237.5" y="323">#</text>
<text x="246.1" y="323">MATERIAL:</text>
<text x="281.5" y="323">C45</text>
<text x="237.5" y="328.3">#</text>
<text x="246.1" y="328.3">FINISH:</text>
<text x="272.4" y="328.3">I.Z.B.P.</text>
<text x="299.3" y="328.3">(TRIVALENT)</text>
<text x="237.5" y="333.5">#</text>
<text x="246.1" y="333.5">MACHINING:</text>
<text x="237.5" y="338.8">#</text>
<text x="246.1" y="338.8">WEIGHT(Kg</text>
<text x="284" y="338.8">):</text>
<text x="293.3" y="338.8">0.28</text>
<text x="311.6" y="338.8">kg</text>
<text x="237.5" y="349.3">NOTE</text>
<text x="257.7" y="349.3">:-(French)</text>
<text x="237.5" y="354.5">#</text>
<text x="237.5" y="359.8">#</text>
<text x="246.1" y="354.5">MATÉRIEL</text>
<text x="246.1" y="359.8">FINITION</text>
<text x="275.8" y="359.8">:</text>
<text x="279.2" y="354.5">:</text>
<text x="285.6" y="354.5">C45</text>
<text x="286.4" y="359.8">I.Z.B.P.</text>
<text x="313.3" y="359.8">(TRIVALENT)</text>
<text x="237.5" y="365">#</text>
<text x="246.1" y="365">MACHINES</text>
<text x="281.5" y="365">:</text>
<text x="237.5" y="370.3">#</text>
<text x="246.1" y="370.3">POIDS</text>
<text x="268.5" y="370.3">(Kg):</text>
<text x="288.8" y="370.3">0.28</text>
<text x="307.1" y="370.3">kg</text>
</g>
<text font-size="5.6" x="470.5" y="365.5">WIPRO PARI GROUP</text>
<g font-size="5.4">
<text x="319.1" y="25">n</text>
<text x="195.2" y="73.7">O 62</text>
<text x="361.4" y="123.2" transform="rotate(-90 361.4 123.2)">O25</text>
<text x="265.2" y="129.3" transform="rotate(-90 265.2 129.3)">a</text>
<text x="399.2" y="126.3" transform="rotate(-90 399.2 126.3)">O31.5</text>
<text x="239.1" y="143.1" transform="rotate(-90 239.1 143.1)">O32 g6</text>
<text x="259.2" y="143.2" transform="rotate(-90 259.2 143.2)">O</text>
<text x="441.6" y="186.4" transform="rotate(-90 441.6 186.4)">a</text>
<text x="434.8" y="213.8" transform="rotate(-90 434.8 213.8)">O24 H7</text>
</g>
<g font-size="4.9">
<text x="30" y="6.9">1</text>
<text x="76.7" y="6.9">2</text>
<text x="127" y="6.9">3</text>
<text x="176.5" y="6.9">4</text>
<text x="226.7" y="6.9">5</text>
<text x="275.4" y="6.9">6</text>
<text x="326.4" y="6.9">7</text>
<text x="375" y="6.9">8</text>
<text x="425.8" y="6.9">9</text>
<text x="473.9" y="7.3">10</text>
<text x="524.3" y="6.9">11</text>
<text x="570.2" y="6.9">12</text>
<text x="13.6" y="35.1">H</text>
<text x="587.6" y="35.1">H</text>
<text x="13.2" y="87.5">G</text>
<text x="587.2" y="87.5">G</text>
<text x="13.2" y="137">F</text>
<text x="587.2" y="137">F</text>
<text x="13.2" y="187.6">E</text>
<text x="587.2" y="187.6">E</text>
<text x="13.2" y="237">D</text>
<text x="587.2" y="237">D</text>
<text x="13.4" y="287.1">C</text>
<text x="587.4" y="287.1">C</text>
<text x="13.4" y="336.2">B</text>
<text x="587.4" y="336.2">B</text>
<text x="13.4" y="389.3">A</text>
<text x="587.4" y="389.3">A</text>
<text x="30" y="416.9">1</text>
<text x="76.7" y="416.9">2</text>
<text x="127" y="416.9">3</text>
<text x="176.5" y="416.9">4</text>
<text x="226.7" y="416.9">5</text>
<text x="275.4" y="416.9">6</text>
<text x="326.4" y="416.9">7</text>
<text x="375" y="416.9">8</text>
<text x="425.8" y="416.9">9</text>
<text x="473.9" y="417.3">10</text>
<text x="524.3" y="416.9">11</text>
<text x="570.2" y="416.9">12</text>
</g>
<g font-size="4.2">
<text x="423.7" y="14.3">NOTE : STANDARD FASTENER TORQUE AS PER STD-DES-01-00</text>
<text x="553.8" y="14">FR-DES-006-00</text>
<text x="21.1" y="404.3">NOTE FOR WIPRO PARI DESIGN -REF. ONLY</text>
<text x="44.5" y="408.8">WEAR DETAILS : N.A.</text>
</g>
<g font-size="3.9">
<text x="400" y="357.1">REVISION</text>
<text x="455.9" y="357.1">DESCRIPTION</text>
<text x="526.4" y="357.1">DATE</text>
<text x="540" y="357.1">DRN.BY</text>
<text x="357.8" y="383.3">RESERVED</text>
<text x="382.3" y="383.3">SPACE</text>
<text x="357.8" y="388.9">FOR</text>
<text x="357.8" y="394.5">CONTROLLED</text>
<text x="387.8" y="394.5">COPY</text>
<text x="357.8" y="400">STAMP</text>
</g>
<text font-size="3.6" x="493.9" y="376.1">BUSH</text>
<text font-size="3.5" x="402.4" y="373.3">www.wipropari.com</text>
<g font-size="3.1">
<text x="565.1" y="353.5">LIMITS</text>
<text x="562" y="371.7">DRAWING TYPE</text>
<text x="437" y="372.3">DESCRIPTION</text>
<text x="436.5" y="380.8">SURFACE AREA</text>
<text x="453.3" y="380.8">SURFACE TREATMENT</text>
<text x="489.7" y="380.8">MACHINING</text>
<text x="509.5" y="380.8">DESIGN UNIT</text>
<text x="530.6" y="380.8">DESIGN UNIT CD.</text>
<text x="558" y="380.6">TEAM NO.</text>
<text x="570.3" y="380.7">SHEET SIZE</text>
<text x="575.6" y="386.1">A2</text>
<text x="436.4" y="391.1">REFERENCE DWG.</text>
<text x="437.8" y="395.5">DRN.BY</text>
<text x="451.4" y="395.4">CHKD.BY</text>
<text x="466.6" y="395.5">APPD.BY</text>
<text x="486.7" y="395.4">MATERIAL</text>
<text x="488.9" y="390.9">PART CLASS.</text>
<text x="515.6" y="390.9">HEAT TREATMENT</text>
<text x="519.6" y="395.9">DRG./PART CODE</text>
<text x="558.9" y="395.5">REV.</text>
<text x="571.4" y="395.6">SCALE</text>
<text x="484.3" y="404.2">NET WEIGHT-Kg</text>
<text x="571.4" y="404.7">SHEET</text>
</g>
<text font-size="3" x="579.5" y="230.1">°</text>
<g font-size="2.8">
<text x="299.9" y="331.7">3.2 ( 0.8 )</text>
<text x="560.4" y="357.7">Gen Tol.: IS 2102</text>
<text x="296.8" y="362.5">3.2 ( 0.8 )</text>
<text x="399.1" y="376.6">1.ALL DIMENSIONS ARE</text>
<text x="399" y="382.7">2.DO NOT SCALE</text>
<text x="399" y="388.7">3.IF IN DOUBT ,</text>
<text x="399" y="395.4">LOCATION :</text>
<text x="420.5" y="396">PUNE</text>
<text x="404.2" y="402">ALL RIGHTS OF REPRODUCTION &amp;</text>
<text x="437" y="401.2">03006810</text>
<text x="451.3" y="401.2">03004785</text>
<text x="466.3" y="401.2">03002882</text>
<text x="404.7" y="405.4">DISTRIBUTION ARE RESERVED</text>
</g>
<g font-size="2.7">
<text x="564.6" y="376.2">MACHINING</text>
<text x="399.9" y="379.7">IN mm</text>
<text x="399.7" y="385.7">DRAWING.</text>
<text x="436.9" y="385.4">26.59 in^2</text>
<text x="471.4" y="385.5">#</text>
<text x="498.9" y="385">#</text>
<text x="513.6" y="385.3">WPES</text>
<text x="537.3" y="385.1">0300</text>
<text x="559.7" y="385.1">PL-02</text>
<text x="399.7" y="391.8">ASK TEAM MEMBER</text>
<text x="473.4" y="391.2">N.A.</text>
<text x="508.7" y="391.2">B</text>
<text x="559.3" y="391.1">N.A.</text>
<text x="493.4" y="399.5">#</text>
<text x="572.8" y="399.7">2 : 1</text>
<text x="400.1" y="402.5">C</text>
<text x="436.6" y="408.7">10/05/2024</text>
<text x="450.9" y="408.8">10/05/2024</text>
<text x="466" y="408.9">10/05/2024</text>
<text x="489.6" y="408.5">0.28 kg</text>
<text x="571.4" y="408.7">1 OF 1</text>
</g>
<g font-size="2.5">
<text x="554.9" y="218.3">DEBURR AND REMOVE SHARP</text>
<text x="555.2" y="221">EDGES UNLESS SHARP EDGE</text>
<text x="556.1" y="227.1">UNSP.RADII</text>
<text x="556.8" y="223.8">REQUIREMENT SPECIFIED</text>
<text x="571.4" y="226.9">UNSP.CHF.</text>
<text x="559.2" y="229.9">0.5 R</text>
<text x="572.3" y="230.1">0.5 X 45</text>
<text x="559.8" y="238">UP TO 10</text>
<text x="576.1" y="238.1">±1.5°</text>
<text x="558.5" y="242.2">10 UP TO 50</text>
<text x="575.5" y="242.3">±0°50'</text>
<text x="557.4" y="250.7">120 UP TO 400</text>
<text x="557.9" y="246.5">50 UP TO 120</text>
<text x="575.5" y="250.7">±0°15'</text>
<text x="575.5" y="246.5">±0°25'</text>
<text x="558.7" y="259.4">0.5 UP TO 3</text>
<text x="559.5" y="263.7">3 UP TO 6</text>
<text x="576.6" y="263.6">±0.2</text>
<text x="576.6" y="259.4">±0.1</text>
<text x="559" y="267.9">6 UP TO 30</text>
<text x="576.6" y="267.9">±0.5</text>
<text x="557.8" y="272.2">30 UP TO 120</text>
<text x="576.6" y="272.2">±0.8</text>
<text x="556.9" y="280.7">315 UP TO 1000</text>
<text x="557.3" y="276.4">120 UP TO 315</text>
<text x="576.6" y="276.4">±1.2</text>
<text x="577.7" y="280.7">±2</text>
<text x="556.4" y="284.9">1000 UP TO 2000</text>
<text x="577.6" y="284.9">±3</text>
<text x="558.9" y="289.2">OVER 2000</text>
<text x="577.7" y="289.3">±4</text>
<text x="560" y="297.9">UP TO 10</text>
<text x="577.1" y="297.9">±1°</text>
<text x="558.5" y="302.1">10 UP TO 50</text>
<text x="575.5" y="302.1">±0°30'</text>
<text x="557.4" y="310.6">120 UP TO 400</text>
<text x="558.2" y="306.3">50 UP TO 120</text>
<text x="575.5" y="310.6">±0°10'</text>
<text x="575.5" y="306.4">±0°20'</text>
<text x="558.8" y="319.2">0.5 UP TO 3</text>
<text x="559.4" y="323.4">3 UP TO 6</text>
<text x="576.6" y="319.2">±0.1</text>
<text x="576.6" y="323.5">±0.1</text>
<text x="558.9" y="327.7">6 UP TO 30</text>
<text x="576.7" y="327.7">±0.2</text>
<text x="557.8" y="332">30 UP TO 120</text>
<text x="576.6" y="332">±0.3</text>
<text x="556.8" y="340.5">315 UP TO 1000</text>
<text x="557.3" y="336.3">120 UP TO 315</text>
<text x="576.6" y="336.3">±0.5</text>
<text x="576.6" y="340.5">±0.8</text>
<text x="415.2" y="346.4">.</text>
<text x="530.3" y="346.5">.</text>
<text x="545.9" y="346.4">.</text>
<text x="556.2" y="344.7">1000 UP TO 2000</text>
<text x="576.6" y="344.7">±1.2</text>
<text x="415.2" y="351.5">.</text>
<text x="530" y="351.3">.</text>
<text x="545.9" y="351.4">.</text>
<text x="558.9" y="349">OVER 2000</text>
<text x="577.6" y="349">±2</text>
</g>
<g font-size="2.4">
<text x="7.7" y="382.7" transform="rotate(-90 7.7 382.7)">Uploading\2022-23\P23Y5\P23Y5B091018.dft</text>
<text x="7.7" y="409.8" transform="rotate(-90 7.7 409.8)">\\srv01102\ExDM</text>
</g>
<g font-size="2.1">
<text x="558.5" y="232.4">UNSPECIFIED TOL.(FAB)</text>
<text x="559.5" y="234.7">FOR ANGULAR IN mm.</text>
<text x="558.6" y="253.9">UNSPECIFIED TOL.(FAB)</text>
<text x="560.7" y="256.3">FOR LINEAR IN mm.</text>
<text x="558.7" y="292.3">UNSPECIFIED TOL.(M/C)</text>
<text x="559.6" y="294.7">FOR ANGULAR IN mm.</text>
<text x="558.7" y="313.7">UNSPECIFIED TOL.(M/C)</text>
<text x="560.6" y="316.1">FOR LINEAR IN mm.</text>
</g>
</svg>
